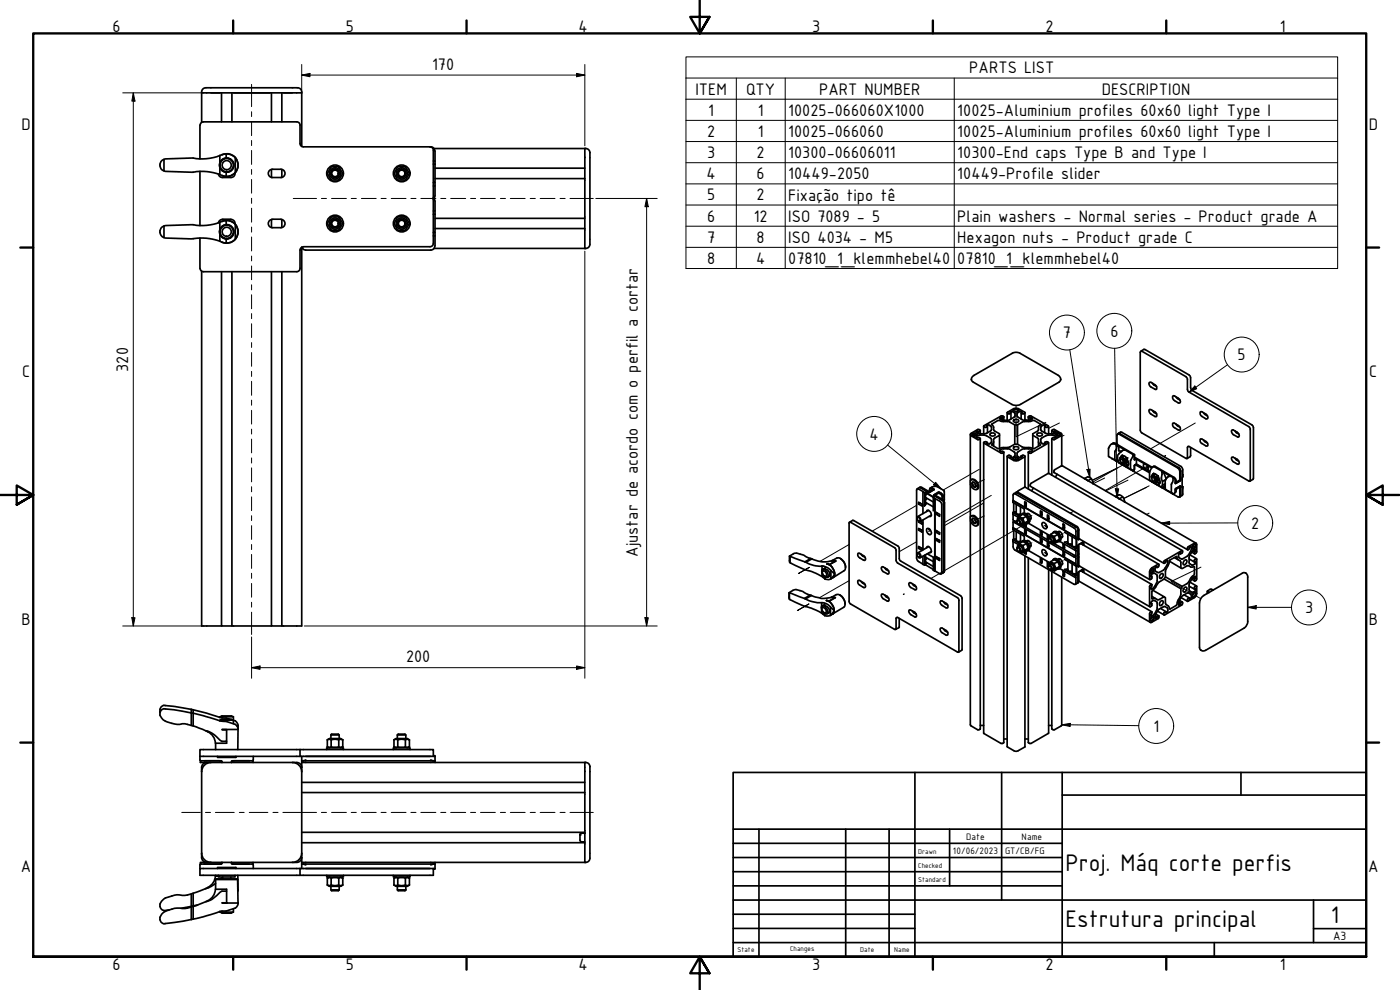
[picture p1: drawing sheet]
<svg xmlns="http://www.w3.org/2000/svg" width="420mm" height="297mm" viewBox="0 0 420 297" stroke-linecap="round" stroke-linejoin="round" font-family="sans-serif">
<!-- layer: Visible (ISO) -->
<g fill="none" stroke="#000" stroke-width=".51">
<path d="M60 37.5v10.2M60.5 36.7v-9.1a1.24 1.24 0 0 1 1.3-1.3h27.5a1.24 1.24 0 0 1 1.3 1.3v16.3M60.5 27.9h30.1M61 36.6h28.1a.99 .99 0 0 1 .9 .9v5.6a.98 .98 0 0 0 1 1M61.1 36.6a.98 .98 0 0 0-1 .9M66.5 27.9v8.7M69.6 27.9v8.7M81.5 27.9v8.7M84.6 27.9v8.7M49.2 47.8a1.86 1.86 0 0 0-1.2 1.7 1.86 1.86 0 0 0 1.2 1.8M60 51.4v16.3M65.5 52.2l.3 .6 .6 .4 2.9 .1"/>
<path d="M66 50.2a2.08 2.08 0 0 0 1.9 1.5M66 50.2v2.2l1.9 .5M66 48.9v1.3M66 46.7a15.7 15.7 0 0 1-8.6 .7l-8.2 .4v3.5l8.2 .4a16.7 16.7 0 0 1 8.6 .7M66 46.7v2.2M66.6 46.5a3.4 3.4 0 0 1 4.8 3 3.4 3.4 0 0 1-4.8 3.1M67.9 47.4a2.08 2.08 0 0 0-1.9 1.5M67.9 46.2l-1.9 .5M67.9 46.2a3.4 3.4 0 0 1 3.5 3.3 3.4 3.4 0 0 1-3.5 3.4M67.9 47.4a2.13 2.13 0 0 1 2.3 2.1 2.13 2.13 0 0 1-2.3 2.2M67.9 46.2v1.2M67.9 51.7v1.2"/>
<path d="M70.5 51.9a1.24 1.24 0 0 1-1.2 1.4M70.6 47.2v4.6M81.5 50.8v2.5M84.3 50.8h-2.5a1.24 1.24 0 0 0-1.3 1.2 1.24 1.24 0 0 0 1.3 1.3h2.5M84.3 50.8a1.24 1.24 0 0 1 1.2 1.2 1.24 1.24 0 0 1-1.2 1.3M84.6 50.8v2.5M91.1 44.1h38.2a1.24 1.24 0 0 1 1.2 1.2M99.4 50h2.3l1.2 2.1-1.2 1.9h-2.3l-1.2-1.9zM119.4 50h2.3l1.2 2.1-1.2 1.9h-2.3l-1.2-1.9zM129.1 44.1a.98 .98 0 0 1 .9 .9M130 59.3l.5 1M130 45.1v27.9a.98 .98 0 0 1-.9 1h-38"/>
<path d="M130 49.3h.6M130 55.8h.6M130 48.3h.6M130.3 44.6h45.2v29.9M130.5 58.8l-.5 1M130.6 49.3v5.5h-.6M130.6 54.8v4M130.6 45.3v4M130.6 50.5h44.9M130.6 53.6h44.9M175.5 44.6h.3a1.24 1.24 0 0 1 1.2 1.2v27.5a1.24 1.24 0 0 1-1.2 1.2h-45.5M49.2 67.8a1.86 1.86 0 0 0-1.2 1.8 1.86 1.86 0 0 0 1.2 1.7"/>
<path d="M60 71.4v9.2M66 70.2a2.08 2.08 0 0 0 1.9 1.5M66 70.2v2.2l1.9 .5M66 68.9v1.3M66 66.7a15.7 15.7 0 0 1-8.6 .7l-8.2 .4v3.5l8.2 .4a16.7 16.7 0 0 1 8.6 .7M66 66.7v2.2M66.6 66.5a3.4 3.4 0 0 1 4.8 3.1 3.4 3.4 0 0 1-4.8 3M67.9 67.4a2.08 2.08 0 0 0-1.9 1.5M67.9 66.2l-1.9 .5M67.9 66.2a3.4 3.4 0 0 1 3.5 3.4 3.4 3.4 0 0 1-3.5 3.3M67.9 67.4a2.13 2.13 0 0 1 2.3 2.2 2.13 2.13 0 0 1-2.3 2.1M67.9 66.2v1.2"/>
<path d="M67.9 71.7v1.2M69.3 65.8l-2.9 .1-.6 .4-.3 .6M69.3 65.8a1.24 1.24 0 0 1 1.2 1.4M70.6 67.2v4.6M81.5 65.8v2.4M84.3 65.8h-2.5a1.24 1.24 0 0 0-1.3 1.3 1.24 1.24 0 0 0 1.3 1.2h2.5M84.3 65.8a1.24 1.24 0 0 1 1.2 1.3 1.24 1.24 0 0 1-1.2 1.2M84.6 65.8v2.4M90 75v5.6M90.6 74.2v113.6h-6v-106.3M90.6 74.5h.2M91 74.1a.98 .98 0 0 0-1 1"/>
<path d="M99.4 65.1h2.3l1.2 1.9-1.2 2.1h-2.3l-1.2-2.1zM119.4 65.1h2.3l1.2 1.9-1.2 2.1h-2.3l-1.2-2.1zM130 64.3h.6M130 70.8h.6M130 63.3h.6M130.5 73.8a1.24 1.24 0 0 1-1.2 1.2h-37.5a1.24 1.24 0 0 1-1.2-.8M130.6 64.3v5.5h-.6M130.6 69.8v4M130.6 60.3v4M130.6 65.5h44.9M130.6 68.6h44.9M60.1 80.5a.98 .98 0 0 0 1 1"/>
<path d="M60.5 81.4v106.4h6M66.5 81.5v106.3h3.1M69.6 81.5v106.3h11.9M81.5 81.5v106.3h3.1M90 80.5a.98 .98 0 0 1-.9 1h-28.1M291.8 113.1l12-7.1a2.56 2.56 0 0 1 2.3 0l11.5 6.6a1.16 1.16 0 0 1 .2 2.1l-11.5 6.6-1.4 .4-1.2-.4-11.6-6.6-.6-.8zM342.4 105.4h.3l13.2 7.6 .5 .7v3.1l.3 .7 18.3 10.6 .2 .5-.1 15.8-18.2-10.4h-.4l-.1 .3v3.2l-.3 .1-13.6-7.8-.3-.7v-23.4zM342.4 105.4l.9-.6 .4 .1 13.2 7.6 .4 .8v3l.5 .8 18.2 10.7 .2 15.7-.2 .3-.9 .6M345 114.7h.4a2.57 2.57 0 0 1 1.8 1.4v.6l-.4 .2-1.4-.8-.5-.7zM345.9 115l.4 .6 .8 .3M352 118.8h.5a2.36 2.36 0 0 1 1.7 1.5v.5l-.6 .1a2.36 2.36 0 0 1-1.7-1.5zM352.9 119.1l1.2 1"/>
<path d="M291.2 130.4v13.9M291.7 130.3l.7-.4v1zM292.4 129.9l.9 .5-.9 .5M293.4 129.3l-.5 .4 .5 .3 2.2 .2 1.8-1 .2-1a.97 .97 0 0 0-1.6-.5l.4 .3v1.8M293.8 130.2v-.7l.4-.4-.7-.3-2.2 1.3-.1 .4 2.3 1.4 .7-.3-.4-.4-.4 .2-.5-.2 .5-.5 .7-.2 1.9 .2 1.4 .9 .2 .3-.2 .9-.5 .4h-.5M293.8 129.5l-.4-.2v.7M294.2 131.6v87.1l-.5 .3-2.4-1.2-.1-.3v-61.2M294.2 129.1v1.1M295.2 132.8v87.2l5.2 3.1 .8-.3v-87.1M295.2 127.9v2.3M296.4 133.2v-.4l-.6-.3-.6 .3 5.4 3.2 .6-.4-.4-.3-.4 .3-.4-.4 .5-.4h2.6l1.4 .8 .1 1a.97 .97 0 0 1-1.5 .5l.3-.3M296.4 132.8l-.4 .2 .4 .2"/>
<path d="M297.1 130.2a.82 .82 0 0 1 .9-.4 .82 .82 0 0 1 .6 .7 .86 .86 0 0 1-.8 .4 .86 .86 0 0 1-.7-.7zM298.2 132.6l-.6 .9 1.9 1.1 1.2-.3 2.2-.1 1.6-.9h.9l2.1 1h1.7l1.2 .3 1.9-1.1-.6-.9M298.2 133.8l.1-2.2 1.7-1v4M300 130.6v-.4l-1.7-1-.2-1.3-.5-.5 1.9-1.2h.5a3.5 3.5 0 0 0 2.6 .3l1.9 1v5.8M300.4 125.2l-.4 .4 .7 .4h2.2l1.6-.9 .1-1a.97 .97 0 0 0-1.5-.4l.3 .2v1.8M300.8 126v-.6l.4-.4-.6-.2-5.4 3.1 .5 .4 .7-.3M300.8 125.4l-.4-.2v.7M301.2 125.1v1M302.3 137v87l2.5 1.4 .6-.1 2.2-1.2v-57.3M302.3 123.8v2.3M303.4 123.9l-.6 .3-.5-.4 1.9-1.2 .6-.1 .8 .1 1.9 1.1 .1 .2-.5 .3-.6-.3v1.8M304 123.1l.8-.4 1.1 .4-.9 .5z"/>
<path d="M304.2 126.1a.85 .85 0 0 1 .9-.3 .85 .85 0 0 1 .6 .7 .85 .85 0 0 1-.9 .3 .85 .85 0 0 1-.6-.7zM304.4 134.1l.5-.1a.61 .61 0 0 1 .9 .5 .99 .99 0 0 1-1.7 0zM304.5 127.5h.9v5.8M304.9 137.1l.9 .6-.7 .3-1.1-.3 .9-.6v.9M305.4 127.5l2.1-1a3.9 3.9 0 0 0 2.6-.3h.3l1.9 1.2-.6 .5v1.2l-1.8 1.1v4.4M306.5 136.8l.3 .3-.3 .2v-.5l.5-.2 .6 .4-2.5 1.3-.9-.1-1.9-1.3 .6-.3 .5 .2v.5M306.5 123.9l.3-.2a1.01 1.01 0 0 0-1.6 .4l.1 .9 1.7 1 2 .1 .4-.2M307.6 123.8v2.3M307.6 137v9.1M307.6 125.8l.4 .3M308.6 125.1v1M308.6 135.7v11"/>
<path d="M309.1 125.4l-.5-.4 .7-.2 5.3 2.9v.4l-.4 .2-.7-.3v1.8M309.4 125.2l.5 .3-.5 .4zM309.4 125.2l-.3 .2v.6M309.9 130.6l1.8 1.1v2.1M311.4 130l1-.1 .4 .3a.81 .81 0 0 1-.8 .7 .81 .81 0 0 1-.8-.7zM313.5 132.8l.4 .2-.4 .2v-.4l.6-.3 .5 .4-5.3 3.1-.7-.4 .5-.3 .3 .3 .5-.5-.9-.4h-1.8l-1.8 .9-.2 .3 .1 .9 .6 .5h.6M313.5 128l.4-.3a.97 .97 0 0 0-1.5 .5v.9l1.5 .9 2.4 .1 .7-.4-.5-.4v.7M314.7 127.9v2.3M314.7 132.8v9.2M315.7 129.1v1.1M315.7 131.6v11M316.2 129.5l-.5-.4 .7-.3 2.2 1.3v.6l-2.2 1.2-.7-.3 .5-.4 .3 .2 .5-.2-.5-.5-.7-.2-1.9 .2-1.5 1v1l.7 .5h.4"/>
<path d="M316.5 129.3l-.3 .2v.7M317.5 129.8l-.9 .6 .9 .5v-1.1l.6 .4v.3l-.6 .4M318.6 130.4v9.3M334.2 133l1.1 .7M334.3 133h.4l5.8 3.4M334.3 133.1a1.69 1.69 0 0 0-1.6 1.4v2.4l2.4 1.5M334.3 133.1l-.2-.1-.5 .3M335.1 133.3l.1-2.7 .4-.4 17.9 10.2 .6 1.1v2.6l-1.1 .5-.1-.7-.5-.7-5.8-3.3-.2 .1M335.3 138.3l.5 .6 17.9 10.2 .4-.3v-2.6l-1 .5-.2 .8-.2 .2M335.4 130.2l.6-.1 17.8 10.2 .5 1M335.5 133.8l1.9 1.1M335.5 138.2l-.4 .2"/>
<path d="M335.7 130l.6-.3h.4l17.9 10.4a2.75 2.75 0 0 1 .4 2.4v.6l-.2 .1v3l.2-.2-.2-.1M335.7 135.1l.8 .4M336 135.2h-.3l-.2-1.4-.5-.3a2.53 2.53 0 0 1-.4 2.1v2.4l.5 .4M336 137.6l.2 .4 .7-.4M336.2 138l.3 1M336.2 130l-.7 .2M336.4 135.4v.2M336.5 136.8l-.3 .6M336.9 137.1l.1 .3M336.9 136.6l-.4 .2 .2-.1a2.1 2.1 0 0 1 1.9 1.8v.9M337.1 136.8l-1.1 .8 1-.7M337.1 139.5l.8 .4"/>
<path d="M337.2 138.6l-.7 .4 .3 .4M337.2 137.6a.85 .85 0 0 1 .8 .5 .85 .85 0 0 1-.2 1l-.6-.6-.2-.5zM337.2 138.4l.4 .4 .3-.3-.3-.7 .3 .7M337.2 136.8a1.66 1.66 0 0 0 1.4 2.6M337.4 134.9l.2 .2h-.3a2.44 2.44 0 0 0-1.5 3.6l4.2 2.5M337.4 134.9l-.5 .3M337.5 138.9l-.7 .5 .3 .1 .7-.3M337.5 134.9l2.8 1.6M337.6 138.1l-.4 .3v-.6h.4l.3 .5v.4l-.3 .1M338.1 139.3l.5 .2M338.6 139.6l-.7 .3 .3 .2 .1-.2M338.6 139.4l-.3 .5"/>
<path d="M340 136.4l-.7 1.8v2.6l.7 .4M340.1 136.4l.3 .2v1.3l.6-.2M340.2 136.5l.3-.1v1.1l.2-.2-.3 .5M340.7 137.6l4.9 2.8M340.7 137.3l5.1 2.9M341 139.3l4 2.3M341.1 137.8v1.4M343.5 139.2l-.3 .5 .4 1M344.4 139.7l.2 .9-.4 .5M344.9 123l.5-.1 1.4 .8 .4 1.1-.2 .2h-.4a2.57 2.57 0 0 1-1.7-1.4zM345.9 123.2l.4 .5 .8 .4M346.2 139.9l.1 .1"/>
<path d="M346.2 139.9l-.4 .2M346.2 139.9l2.8 1.6M352 126.9l.5 .1a2.57 2.57 0 0 1 1.7 1.4v.6l-.3 .1-1.7-.9-.3-.6zM352.9 127.2l.4 .5 .8 .5M357.3 134.3v2.4l-.1 .3-1 .6M360.3 123.6h.4a2.36 2.36 0 0 1 1.8 1.4v.5l-.6 .2a2.36 2.36 0 0 1-1.7-1.5zM360.3 131.7h.4a2.57 2.57 0 0 1 1.8 1.4v.6l-.4 .1-1.6-.8-.3-.6zM361.2 123.9l1.2 .9M361.2 132l.3 .4 .9 .6M369.6 137.3l.5-.1 1.4 .8 .4 .9-.2 .4-.4-.1a2.57 2.57 0 0 1-1.7-1.4zM369.6 129.1l.5-.1a2.57 2.57 0 0 1 1.8 1.4v.6l-.4 .2-1.4-.8-.3-.4zM370.6 137.5l.5 .5 .7 .4"/>
<path d="M370.6 129.3l.3 .4 .9 .5M254.8 156.8l.5-.1 13.4 7.8 .2 .4v3.2l.3 .7 18.3 10.6 .3 .5-.1 15.8-18.3-10.4-.5 .2v3.3l-.2 .1-13.6-7.8-.3-.5zM255 156.7l.9-.6 .3 .1 13.2 7.6 .5 .6v3.2l.3 .7 18.3 10.6 .2 .5v15.6l-1 .7M275.2 155.5l.1-.3a.78 .78 0 0 1 .9 .3 .78 .78 0 0 1-.2 1l-.3-.2M275.3 146.7l.8-.4 2.6 1.5 1.7-.9-1.1-.5-.2 .2 .7-.1 .4 .2v.3l-1.4 .7-.4-.1M275.3 155.3a.64 .64 0 0 1 .7 .3 .64 .64 0 0 1-.1 .8l-.6-.5zM275.7 156.3v.3M276 146.3l.6-.1 2.4 1.2M276.2 150.9l-.5 .3 1.2 .7v-.5l-1.2-.7v.5M276.2 158.8l-.5 .3 1.2 .7v-.6l-1.2-.7v.6M276.5 159l.2 .2M277 147.6l-1.5-1-.4 .2v20.6l.4 .9 1.5 1"/>
<path d="M277 147.6l.5 .2M277 147.6v6.5M277 156v9M277.5 147.8v4l.5-.9M277.5 147.8l.2-.1 2.5 1.6M277.7 147.7l2.6 1.5-.2 .1v4M278 149.4l-.3 1.3 2.4 1.4M278 147.9l-.3 1.4 2.4 1.3M278.1 153.5l.2-.4a1.14 1.14 0 0 1 1 .6 1.14 1.14 0 0 1-.2 1.3l-.2-.1M278.1 158.7a1.11 1.11 0 0 1 1.2 .4 1.11 1.11 0 0 1 0 1.3 1.29 1.29 0 0 1-1.2-1.7zM278.7 153.1l-3.3 1.9M278.8 158.6l.1 .4 .2-.1"/>
<path d="M279 146.7l.3-.2 .5 .4-.8 .5zM279.3 146.4l.4-.3 1.3-.2 2.3 1.3v1.8M279.5 154.5l-3.3 1.9 .7 .4v.5l-1.2-.7 .3-.2M280.1 149.3l.4 .3v21.8M280.2 146.9v.1M280.4 148.6v.1M280.5 149.6l1.8 .9 .3 .9v20.4l-.2 .4-2.3-1.1v-3.9l-1.8-1M280.6 149.6v21.7M281.3 159.4l-.4 .3 1.1 .6v-.5l-1.1-.7v.6M281.3 154l-.4 .2 1.1 .7v-.5l-1.1-.7v.5M282.8 149.8a1.33 1.33 0 0 0-1.2-1.8l-.9 .6 2.2 1.2 .6 1.1v20.4l-.4 .5M283 149.9a1.63 1.63 0 0 0-1.1-2.1h-.5l-1 .8 2.2 1.4"/>
<path d="M283.2 149l-.5-.8-.8-.5-1.7 .9 2.6 1.6 .3 .3v.6M283.2 150.7v21M283.2 149.8l-.1 .2M283.3 149.8l.1 .2M283.4 148.4v1.6l-.3 .2M291.2 155.1a.93 .93 0 0 1 1.6 .3l.6 1.2a.86 .86 0 0 1-.3 1.2 .86 .86 0 0 1-1.2-.5l-.7-1.1zM291.2 145.3v9.8M291.4 144a1.77 1.77 0 0 1 2 2.1 .79 .79 0 0 1-.6 .9 .79 .79 0 0 1-.9-.5l-.7-1.2-.1-.7zM291.5 143.9a1.88 1.88 0 0 1 2.2 2.4l-.6 .6M291.5 154.9a1.48 1.48 0 0 1 2.1 1.2l.1 .7a.7 .7 0 0 1-.6 .9M291.8 144.7a.89 .89 0 0 1 .9 .5 .89 .89 0 0 1-.2 1l-.6-.4-.2-.6zM291.8 155.6a.85 .85 0 0 1 .9 .5 .85 .85 0 0 1-.2 1l-.6-.5-.2-.5z"/>
<path d="M292 144.6v.8l.8 .7M292 155.5v.8l.8 .7M304 150.2l.1-1.9 .1-.2 .5 .1 17.6 10.2 .6 .7-.1 2.6M304 153.8l1.9 1.1 1-.6a2.05 2.05 0 0 1 1.5 2.4l-.4 .4M304 153.8v.5l1.6 .9M304 154.4l.1 1.8 .6 .7 17.9 10.3 .3-.2-.1-2.4M304 158.4l18.9 10.8M304 150.2l18.9 10.9M304.2 150.9v2.7M304.2 159.1v2.7M305 151.4v2.6l1.3 .5M305 153.7l-.8-.1-.2 .2"/>
<path d="M305 159.5v2.7l1.3 .4M305 147.8h.6l17.8 10.3 .4 .9v2.4M305.1 147.8l18.1 10.4-.2-.1M305.1 147.8l.2 .1M305.2 147.7l2.4-1.6 40.1 23.2M305.2 147.9l-.3-.1-.7 .3M305.2 156.7l-.8-.4-.3 .1-.1 2M305.2 156.4v-.3a.78 .78 0 0 1 1 .4 .78 .78 0 0 1-.2 1l-.4-.2M305.2 156.2a.66 .66 0 0 1 .8 .4 .66 .66 0 0 1-.2 .7l-.6-.5zM305.4 155.9l.5-.2a.92 .92 0 0 1 .8 1.4l-.5 .3M305.5 155.9a.48 .48 0 0 1 .6-.5 1.32 1.32 0 0 1 .7 1.9h-.5M306.3 152.1v2.6"/>
<path d="M306.5 154.5a.84 .84 0 0 1 .8-.4 .84 .84 0 0 1 .7 .5 1.54 1.54 0 0 1 .2 2.5h-.2M306.8 154.2l.2-.2a1.94 1.94 0 0 1 1.7 3l-.3 .1M306.8 157.7l7.8 4.4M307 155.5l-1.1-.6-.5 .7v.3M307 155.5l.3 1.1a.66 .66 0 0 1-.1 .9 .66 .66 0 0 1-.9-.2M307.4 154v-1.3l-3.4-2v-.5l18.8 10.9M307.5 157.4v.5M308 151.6l-.5 .3 .5 .3v-1.4l-.5-.3v1.4M308 157.1v1.1l-.5-.3 .5-.3M308 159.8l-.5 .3 .5 .2v-1.3l-.5-.3v1.4M308 150.9v.3M308 159.1v.3"/>
<path d="M308 157.1v.1M308 157.1l-1 .6M308 154.9l-1 .6M308 154.2a1.02 1.02 0 0 1 1.2 .2 1.02 1.02 0 0 1 .2 1.1l-.4 .4M308.5 156.3l-1 .6M308.6 157l6.4 3.7M308.6 154.1l-.4 .3M309.4 155.5l-.4 .3M310.1 146.4l-.5 .8M312.7 154.4l-.5 .2 .5 .3v-1.4l-.5-.2v1.3M312.7 159.6v.3M312.7 153.6v.4"/>
<path d="M312.9 156.8a1.1 1.1 0 0 1 1.1 .6 1.1 1.1 0 0 1-.2 1.3 1.33 1.33 0 0 1-.9-1.9zM314.1 157.7l-.2 .1 .3 .4M314.8 155.6l-.5 .2 .5 .3v-1.4l-.5-.2v1.3M316.2 159.6a1.44 1.44 0 0 1 2.1 1.2l.1 1.1-.5 .6M317.2 142.3l-.5 .9M317.4 159.7l.2-.2a1.19 1.19 0 0 1 1 1.8l-.1 .1M318.1 159.5l-.5 .3M319.5 158.3l-.5 .2 .5 .3v-1.3l-.5-.4v1.4M319.5 159.7l3.3 2 .3-.2v3M322.8 158.1l.5 .3 .2 .5v2.9l.5-.1-.3 .1-.2-.3M325.4 143.6l1.2 .7M325.5 143.6l1-.5a2 2 0 0 1 1.6 1.9"/>
<path d="M327.5 143.6l-.9 .6M328.1 145l-.1 .1M334.8 149l1.2 .7 .9-.6M334.9 149l1-.6a2.16 2.16 0 0 1 1.6 2.1M337.5 150.5h.1M337.5 150.5h-.1M340.4 140.8l.1-1.2 .2-.2 4.3 2.4M343.6 140.7l-2.5-1.5-.5 .3-.2 1.5-.4 .2M344.2 141.1l.8 .4M344.4 140.3l.2 .1M344.6 140.8l-.4 .3M344.6 140.2l-1 .5"/>
<path d="M345 141.6v2.5l3.7 2.2M345.6 140.4l-.6 1.2M345.6 143.4l.4 1M346 142.3l-.4 .6M346.2 140l-.6 .4M346.3 142.1l-.3 .2 .2-.3 .6 .3a3.1 3.1 0 0 1 1.4 2.3l-.5 .8M346.3 142.6l.1 .3M346.4 143l-.8 .4-.1-.3M346.5 143.2a.78 .78 0 0 1 .9 .3 .78 .78 0 0 1-.2 1l-.6-.5zM346.5 145l.8 .4M346.5 142.2l-1 .9 1-.7M346.6 144.1l-.6 .3 .3 .4"/>
<path d="M346.6 143.8l.4 .4 .3-.2-.3-.7 .3 .6M346.6 142.2a1.67 1.67 0 0 0 0 1.8 1.67 1.67 0 0 0 1.5 .8M346.9 144.4l-.6 .4 .2 .2 .7-.4M347 143.6l-.4 .2v-.5h.4l.3 .4v.5h-.3M347.6 144.8l.4 .2-.7 .4 .3 .2 .2-.3M349.2 141.7l1.9 1.1M349.2 146l.5 .4M349.7 145.5l-1 .8M349.7 145.1l-.8 .5M349.8 143.2l.3 .2M349.9 143.9l-1 .5M350.1 143.4h-.2l-.7-1.7-.5-.3v.9a2.29 2.29 0 0 0 .2 2.1v1.2l-.3 .4 .1 .3"/>
<path d="M350.6 147.4h.1M350.7 147.4l1.3 .8M351 142.8h.1M351 142.8l-.5 .3M351.1 142.8l.2 .1a1.53 1.53 0 0 0-1.6 1.4v2.4l.9 .7M351.2 142.8l1.1 .6M352 143.4a2.46 2.46 0 0 1-.5 2v2.4l.5 .4M352 148.2l.7-.4v-1.1l1.6-.9v2.8M352.7 144.9l.1 .1M353.8 140.2l.5 1.1v2.9l-1.6 .9-.1-1.3-.6-.5M354.1 145.8l.1 .1M354.1 149l-.2 .1"/>
<path d="M354.3 148.6l-.3 .5M354.3 143.8l-.2 .5-1 .6-.3 .1-.1-.3M354.3 146.2l-.2-.3-1 .6-.4 .6M354.3 148.6l-.2 .4M355 142.5h.1M355 146l-.1 2.5-.8 .5M236.8 177.8h.1M236.9 166.9h.2M241.4 179.6l-4.5-1.8v2a28.8 28.8 0 0 0 7.2 2.9l2.5 1.2M241.4 179.6l.3 .1M241.6 168.6l-4.5-1.7v1.9a27.5 27.5 0 0 0 7.1 3l2.5 1.2M241.6 168.6l.3 .1"/>
<path d="M241.7 179.7a9.7 9.7 0 0 0 4.9 1.1M241.9 168.7a8.2 8.2 0 0 0 4.8 1.1M243.1 178.5l-.7-.1a6.1 6.1 0 0 0-4.2-1.4l-1.4 .8 .1 2M243.3 167.6l-.7-.2a7.5 7.5 0 0 0-4.3-1.4l-1.4 .9v1.6l.2 .3M243.5 178.7l.6 .2a9.7 9.7 0 0 0 6 .3l.3 .2M243.5 178.7l-.4-.2-1.7 1.1M243.5 178.7l-1.8 1M243.6 167.7l1.3 .4a8.5 8.5 0 0 0 5 .2l.7 .2M243.6 167.7l-.3-.1-1.7 1M243.6 167.7l-1.7 1M246.7 169.8l.9 .2M246.7 171.9v1.1l.9 .8"/>
<path d="M246.7 171.1l-.1 .3M246.7 169.8v1.3M246.8 171a1.39 1.39 0 0 1 1.5 .6 1.39 1.39 0 0 1-.1 1.6 1.6 1.6 0 0 1-1.4-2.2zM247 171.4a.91 .91 0 0 1 .9 .5 .91 .91 0 0 1-.2 1.1l-.7-.5-.2-.7zM247.3 170.6v.1M247.3 170.6l-.4 .3M247.6 170.7a.64 .64 0 0 0-.9 .4M247.6 170l1 .5 1.8 1.6a2.16 2.16 0 0 1-2.8 1.7M247.6 170.7a1.39 1.39 0 0 1 1.3 .9 1.39 1.39 0 0 1-.3 1.5l-.3 .1M247.6 170v.7M247.6 173.2v.6M248.8 173h-.2"/>
<path d="M248.9 169.4l-.7-.2a3.1 3.1 0 0 1 2.1 3.9l-1 .6M249.1 172.3l-.1 .4-.8 .5M249.4 171.2v2.5M249.6 179.2l1.4-.8a2.63 2.63 0 0 1 2.6 3.3l-.4 .5-3.3 2M249.6 179.2l1.1 .1M249.6 179.2h-.2M249.7 168.2l1.4-.8a2.49 2.49 0 0 1 2.6 2.5l-.1 1.2-3.5 2.2M249.7 168.2l1.1 .1M249.7 168.2l-.2 .1M250.4 179.4l-1.6 1M250.6 168.5l-1.7 .9M250.7 179.3l-1.9 1.1"/>
<path d="M250.7 179.3l-.3 .1M250.8 168.3l-1.9 1.1M250.8 168.3l-.2 .2M252.1 178.5a3.4 3.4 0 0 1 1.5 2.7M252.2 167.6a3 3 0 0 1 1.5 2.6M257.4 174.3l.6-.1a2.36 2.36 0 0 1 1.7 1.4v.5l-.6 .2a2.36 2.36 0 0 1-1.7-1.5zM257.6 166l1.8 .9 .4 .9-.2 .3h-.5a2.57 2.57 0 0 1-1.7-1.4zM258.4 174.5l1.3 .9M258.4 166.3l.4 .4 .9 .5M264.5 178.4l.5-.1 1.4 .8 .4 .9-.2 .4-.3-.1a2.57 2.57 0 0 1-1.8-1.4zM264.7 170.1h.3a2.57 2.57 0 0 1 1.8 1.4v.6l-.4 .2-1.4-.8-.5-.8zM265.6 178.5l.4 .6 .7 .4"/>
<path d="M265.6 170.4l.2 .4 .9 .5M272.9 174.9h.4a2.57 2.57 0 0 1 1.7 1.4v.5l-.3 .2-1.4-.7-.5-.8zM273.8 175.1l.3 .5 .9 .5M275.2 166.4l.1-.4a.78 .78 0 0 1 .9 .4 .78 .78 0 0 1-.2 1l-.3-.2M275.3 166.2a.68 .68 0 0 1 .7 .3 .68 .68 0 0 1-.1 .8l-.6-.4zM275.7 164.5v-.6l1.2 .7v.5M276.2 164.3l-.5 .2 1 .6M276.5 164.5l.2 .1M277 166.9v2.4l.5 .3M277.5 166.6v3l.5-.5v-.3M277.7 167.9v.7l2.4 1.4M277.7 167.9h.1"/>
<path d="M277.7 166.5v.7l2.4 1.3M277.7 169.5l2.4 1.4M278 167.3l-.3 .6M278.1 164.4v-.3a1.1 1.1 0 0 1 1.2 .4 1.1 1.1 0 0 1 .2 1.2l-.6 .1M278.7 164l-3.3 1.9M279.5 165.5l-3.3 1.8M281.3 161.8l-.4 .2 1.1 .7v-.5l-1.1-.7v.5M281.3 167.2l-.4 .3 1.1 .7v-.6l-1.1-.7v.6M281.6 167.4l.3 .2M281.6 162l.3 .2M283.1 171.5v.3l-.7 .4M304 161.9h1"/>
<path d="M304 161.9l1.9 1.2 1-.6a1.94 1.94 0 0 1 1.5 2.3l-.4 .5M304 161.9v.6l1.6 .9M304 162.5v1.6l.7 1 17.9 10.3 .3-.2-.1-2.4M305.2 164.6v-.3a.78 .78 0 0 1 1 .3 .78 .78 0 0 1-.2 1l-.4-.1M305.2 164.4a.66 .66 0 0 1 .8 .3 .66 .66 0 0 1-.2 .8l-.6-.5zM305.4 164.1l.5-.3a.98 .98 0 0 1 .8 1.5l-.5 .3M305.5 164.1l.1-.3a1.06 1.06 0 0 1 1.1 0 1.06 1.06 0 0 1 .4 1.1l-.3 .6h-.5M306.3 160.3v2.6M306.5 162.7l.1-.2a1.49 1.49 0 0 1 2.1 1.4v.8a.57 .57 0 0 1-.7 .6M306.8 162.4a1.48 1.48 0 0 1 2.1 1.2l.1 1-.6 .6M307 163.7l-1.1-.6-.5 .5v.5M307 163.7l.3 1.1a.67 .67 0 0 1-.2 .8 .67 .67 0 0 1-.8-.1"/>
<path d="M307.4 162.1v-1.2l-3.4-2v-.5l18.8 10.9M307.5 165.5v.5M308 165.3v1l-.5-.3 .5-.2M308 165.3v.1M308 165.3l-1 .5M308 163.1l-1 .6M308 162.4l.2-.2a1.09 1.09 0 0 1 1.1 .7 1.09 1.09 0 0 1-.3 1.2M308.5 164.5l-1 .6M308.6 167.4v55.4l.4 .3h.4l5.3-3.2v-49M308.6 165.1l6.4 3.7M308.6 162.2l-.4 .3M309.4 163.7l-.4 .2"/>
<path d="M312.7 160.3l-.5 .3 .5 .3v-1.4l-.5-.3v1.4M312.7 162.5l-.5 .3 .5 .3v-1.4l-.5-.3v1.4M312.7 168.5l-.5 .3 .5 .2v-1.3l-.5-.3v1.4M312.7 167.8v.3M312.7 161.8v.4M312.9 165a1.12 1.12 0 0 1 1.1 .6 1.12 1.12 0 0 1-.2 1.2 1.29 1.29 0 0 1-.9-1.8zM314.1 165.9l-.2 .1 .3 .4M314.3 161.8v-1.3l.5 .2v.7l.5-.3a.98 .98 0 0 1 .8 1.4l-.5 .4M314.3 170v-1.4l.5 .3v.7l.5-.3a.95 .95 0 0 1 .8 1.4l-.5 .3M314.6 161.9l.2-.5a.85 .85 0 0 1 .8 .5 .85 .85 0 0 1-.2 1l-.3-.2M314.6 170.1v-.4a.78 .78 0 0 1 1 .4 .78 .78 0 0 1-.2 1l-.3-.2M314.6 161.6l-.3 .2 .3 .2"/>
<path d="M314.6 169.8l-.3 .2 .3 .2M314.7 161.7a.74 .74 0 0 1 .7 .3 .74 .74 0 0 1 0 .8l-.6-.3zM314.7 169.8a.68 .68 0 0 1 .7 .4 .68 .68 0 0 1-.2 .8l-.5-.5zM314.8 163.7l-.5 .3 .5 .3v-1.4l-.5-.3v1.4M314.9 161.3a.51 .51 0 0 1 .3-.5 .51 .51 0 0 1 .6 .2 1.08 1.08 0 0 1 .2 1.9l-.2-.2M314.9 169.5l.1-.3a1.11 1.11 0 0 1 1.2 .2 1.11 1.11 0 0 1 .3 1.2l-.3 .4-.4-.1M315.3 160.3l1-.5a1.8 1.8 0 0 1 1.3 2.6l-.2 .1M315.3 168.5l1-.6a1.83 1.83 0 0 1 1.5 2.4l-.4 .4M315.7 171.4v47.3l.5 .3 2.4-1.4v-44.4M315.9 160a.84 .84 0 0 1 .8-.4 .84 .84 0 0 1 .7 .5 1.53 1.53 0 0 1 .3 2.4h-.3M315.9 168.1l.1-.2a1.61 1.61 0 0 1 2.1 1.4l.1 .8a.67 .67 0 0 1-.8 .6M316.2 167.8a1.44 1.44 0 0 1 2.1 1.2l.2 .8-.4 .7"/>
<path d="M316.3 163.1l6.3 3.6 .3 .6-.1 2.5M316.4 161l-1.1-.7-.5 .8v.2M316.4 161l.6 1.4-.6 .7-.7-.3M316.4 169.1l-.3-.1a.7 .7 0 0 0-.9-.3 .7 .7 0 0 0-.4 .8M316.4 169.1l.6 1.4-.6 .8-.7-.3M317.4 162.5l-1 .6M317.4 160.4l-1 .6M317.4 170.7l-1 .6M317.4 168.6l-1 .5M317.4 167.9l.2-.2a1.19 1.19 0 0 1 1 1.8h-.1M317.9 161.8l-.9 .6M317.9 170l-.9 .5"/>
<path d="M318 162.4l4.8 2.8M318 170.5l4.8 2.8M318.1 167.7l-.5 .2M318.1 170.5l-.2 .2M318.9 161l-.5 .2M318.9 169.1l-.5 .3M319.5 164.3l-.5 .2 .5 .3v-1.4l-.5-.2v1.3M319.5 166.4l-.5 .3 .5 .3v-1.4l-.5-.3v1.4M319.5 172.4l-.5 .3 .5 .3v-1.4l-.5-.3v1.4M319.5 167.8l3.3 2 .3-.1v2.9M320.5 160.3v2.7l1.3 .4M320.5 168.5v2.6l.6 .4 .7 .1"/>
<path d="M321.8 161v2.8l.5 .3h.7M321.8 169.1v2.8l1.2 .4M323 161.6l.1 2.9-.3 .1-3.3-1.9h1M323 169.7l.1 2.9-.3 .2-3.3-1.9h1M323.5 169.7l.2 .3 .3-.2-.5 .2M323.5 161.7l.2 .1M323.5 169.9l.2 .1M323.8 163.8v5.8M323.8 171.9v2.5l-.3 .5M323.8 174.4l21.4 12.3M323.8 161.7l21.3 12.2M323.8 169.8l21.3 12.2"/>
<path d="M324.4 163.1l21.3 12.3M324.4 171.3l21.3 12.3M324.5 163.2l.4-.1v.3M324.5 171.4l.4-.2v.4M324.9 162.7h.2M324.9 170.9h.2M325.2 163.6l-.1-.9-1.6 .9v6.4M325.2 171.7l-.1-.9-1.5 .9-.1 3.1-.7 .5M325.2 163l-.3-.3-1 .6-.4 .6M325.2 171.2l-.4-.3-1 .7-.3 .5M325.2 163.3l-.1 .2M325.2 171.5l-.1 .2"/>
<path d="M345.4 172.7v.5l.3-.3M345.4 172.7l.2-.4 .7-.4 1 .7v1.9l-.8 1.4-1 .9-.1-.6 .3-.3v-.5h-.2l-.5 .5 .1 6.1 .6-.3v-.6l-.3-.2M345.4 171.1l.9 .4-1 .5 .1-.9 .9-.6v1M345.9 177.1l3.5 2-1.8 .9-1.9-1.1M347.2 170.3l.5-.3 .1-.7-2.5 1.4-.3 .9 .1 2.3 .6-.4v-.6l-.3-.2M348.3 172.3l.4-.2a.78 .78 0 0 1 .2 1 .78 .78 0 0 1-.9 .3v-.6zM349.4 173.7l5 2.9-.2 2.4a3.5 3.5 0 0 0-.9 2.3l-.2 .3-1.9 1.1-.2-.2a1.38 1.38 0 0 0-1.1-1.2l-.1-2-.4-.2M349.8 173.1l5 2.8-.4 .7M351 168.4l3.8 2.2 1.6-.9 1.2 .5 .8-.2 .1 2.2-.3 .4a4 4 0 0 0-1.6 2.2l-1.8 1.1M352.4 167.3l1.8 1 .2 .4v1.7M353.6 167.9l-.5-1-2.1 1.2-.2 1.1-1 2.2v1.7l-.4 .6-1.7 1-1.1 1.8-.8 .7-.1 2.4 .1 .2 .8-.3 .2 .1M353.9 166l.4-.2v.4z"/>
<path d="M354.3 166.2l.6-.5-.1-.6-5.4 3.2-.1 .7 .6-.2v-.4l.3-.3 .3 .1v.8l-1.3 2.1-1.5 .7-.9-.4a.94 .94 0 0 1 .4-1.5v.4l-.3-.2M354.5 179.3l1.9 1.2M354.8 165.2l-40-23.2-5.5 3.1-.1 .8 40.1 23.1M355.3 178.5l1.6 .9v.4a.9 .9 0 0 0 .4-1.5l-.7-.5-1.8 1-.9 1.5-.2 .7M355.4 168.2l.5-.3a.78 .78 0 0 1 .2 1 .78 .78 0 0 1-1 .4zM355.6 176.2l.3-.1a.78 .78 0 0 1 .2 1 .78 .78 0 0 1-1 .4l.1-.9zM356.9 175.9l1.6 .9v-.7l.4-.3 .3 .1-.2 2.8-.4 .5-2.1 1.3-.1-.7 .5-.4M356.9 167.7l1.6 .9v-.7l.5-.3 .2 .2v5.9l-.7 .7v-.7M357.1 174.7l2 1.1M357.1 166.5l2 1.1M357.6 173.8l.9 .5M357.6 165.7l.9 .5"/>
<path d="M357.9 173.4l.6 .3 .3-.2M357.9 165.3l.6 .3 .3-.3M357.9 163.7l.9 .6-.9 .5zM357.9 163.7l.6-.3h.3v.9M357.9 178.2l.9-.5v.8l-.9 .7zM358.2 173.2l.6 .3v-.5l-.7 .2-1.2 2v1.9l.8 .6a.87 .87 0 0 0 1.1-1.1l-.3 .2M358.2 165l.6 .3-.1-.5-.6 .2-1.2 2.1v1.8l.8 .6a.93 .93 0 0 0 1.1-1.1l-.3 .2M358.5 165.6v.6l.7-.6v-2.2l-.4-.5-2.4 1.4v.6l.2 .1 .3-.3v-.4l.6-.2 .1 .6-.9 1.7-.5 .5-1.6 .9-.9-.7v-.7l.2-.4M359 163l-40.1-23.2-.5 .1-2.1 1.3v.6l40.1 23.2M360.6 179.2l.7-.5 11.5-6.7a1.08 1.08 0 0 1 1.2 0 1.08 1.08 0 0 1 .5 1.2v13.3a2.74 2.74 0 0 1-1.1 2l-11.6 6.6a1.18 1.18 0 0 1-1.8-.9v-13.3zM362.3 177.4l.1 .6M364 177.1l-.7-.3-1 .5 .5 .5"/>
<path d="M246.6 180.8l.9 .2M246.6 182.9v1l.9 .8M246.6 182l-.1 .4M246.6 180.8v1.2M246.7 181.9a1.56 1.56 0 0 1 1.6 2 1.13 1.13 0 0 1-1.2 0 1.13 1.13 0 0 1-.5-1.1zM246.8 182.4a.99 .99 0 0 1 1 .4 .99 .99 0 0 1 0 1.1 1.14 1.14 0 0 1-1-1.5zM247.1 181.6v.1M247.2 181.6l-.4 .2M247.5 181.7a.64 .64 0 0 0-.9 .3M247.5 181l1 .4 1.8 1.7a2.08 2.08 0 0 1-2.8 1.6M247.5 181.7a1.39 1.39 0 0 1 1.3 .9 1.39 1.39 0 0 1-.3 1.5h-.3M247.5 181v.7"/>
<path d="M247.5 184.1v.6M248 180.2l.8 .2M248 180.2a3.1 3.1 0 0 1 2.1 3.9l-.2 .2M248 180.2a3 3 0 0 1 2.1 3.8l-.2 .3M248.4 183.9h.3M249 183.2l-.1 .5-.8 .4M249.2 182.1v2.5M249.9 184.3l-.8 .3M269.9 185.5v2.7l-1.1 .6M272.8 183.1h.5l1.4 .8 .4 .9-.2 .4-.4-.1a2.57 2.57 0 0 1-1.7-1.4zM273.8 183.3l.5 .6 .7 .4M282.2 188.6l.6-.1a2.36 2.36 0 0 1 1.7 1.4v.5l-.6 .1a2.36 2.36 0 0 1-1.7-1.4z"/>
<path d="M282.3 180.3l1.9 .9 .3 1-.1 .2h-.5a2.57 2.57 0 0 1-1.7-1.4zM283.2 188.8l1.2 .9M283.2 180.6l.5 .6 .7 .3M345.3 185.5l1 .5-.9 .3zM345.3 185.5l1-.5v1M345.7 181.1l-.3 .2a.94 .94 0 0 1 1.1-1.1l.8 .6v1.8l-.8 1.5-.9 .8h-.2v-.6l.3-.2v-.5l-.6 .2v2.9l.4 .1 2.2-1.3 .1-.7-.6 .2-.6-.3M346.9 184.3l.9 .5M347.2 185v.4l-.6-.3M347.4 183.4l2 1.1M348.3 180.5l.4-.3a.78 .78 0 0 1 .2 1 .78 .78 0 0 1-.9 .3zM348.3 182.5l1.6 1v.4a.97 .97 0 0 0 .4-1.5l-1-.4-1.6 .9-1.1 1.9v.8l.6-.2M353.7 181l.1 .6 .5-.3"/>
<path d="M353.8 180.6l.5 .3 .5-.3v.8l-5.4 3.1-.1-.6 .6-.4M353.9 180.1l.9 .5M354.3 180.9v.4l-.6-.3M57.4 213.9l9.2 2.5a7.3 7.3 0 0 1 4.4 1.3l.4 .7v6.5M57.4 213.9l-7.7-1.2a1.63 1.63 0 0 0-1.7 1.2 1.63 1.63 0 0 0 .8 1.9 8.9 8.9 0 0 0 6.7 1.4l1.9 .5M57.4 213.9v3.8l.6 .1M57.4 212.8l-7.7-1.1a1.43 1.43 0 0 0-1.6 2M57.4 212.8l.6 .2M57.4 212.8v1.1M58 217.8l.9 .3a15.7 15.7 0 0 1 6.6 3.5l1.1 .8h1.4v-3.5h-1.4h4.8M58 213l8 2.3 1.9 .1 1.2 .4M58 213v4.8"/>
<path d="M61.7 219.3l.5 .1a4.3 4.3 0 0 1 2.4 3.6M66 215.3v-.2h4v2.1M66 216.1v.2M66 216.1h4M66.1 215.1l.5-.3h2.8l.6 .3M66.6 215.8h2.8M66.7 215.8l-.6 .3M69.4 215.8l.6 .3M70 216.1a1.92 1.92 0 0 1 1.4 2.5M71.1 217.9h.3M294.2 217.7h1M314.7 217.7h1"/>
<path d="M60 226.9v1.1l.3 .3M60 226.9v-2h70v2M60 226.9h30M60.3 228.3l-.2 .5h29a1.49 1.49 0 0 1 1.5 1.5M60.3 228.3h6.1M62 228.8a1.49 1.49 0 0 0-1.5 1.4v27.1a1.49 1.49 0 0 0 1.5 1.4M63.3 228.8a2.76 2.76 0 0 0-2.8 2.7M64.7 223v1.9M65.3 226.9v.4h5.5v-.4M65.9 228.3l.7 .5M66.4 228.3l.2 .2M66.6 228.5v.3"/>
<path d="M68 222.4v.6h-3.3M70.2 228.3l-.7 .5v-.3M75.8 228.3h-6.1l-.2 .2M75.8 228.3h.1v.5M76 226.9v1.1l-.2 .3M87.8 228.8a2.76 2.76 0 0 1 2.8 2.7M90 224.9v2h40.6M90.6 228.3v.5h40v-.5M90.6 226.9v1.4M90.6 228.8v29.9M90.6 234.7h84.9M90.6 237.8h84.9"/>
<path d="M90.6 228.3h40M91.8 228l-.7 .3M98 224.9v-.5h5.1v.5M98.2 222l.6-.2 .6 .2M98.2 224.1h4.7M98.2 222l.7-.4h3.3l.7 .4M98.2 224.1l.7 .3M98.2 222v2.1M99.3 220.5l.2-.2h2l.3 .2v1.1M99.3 220.5h2.5M99.3 220.5v1.1M99.4 222l1.1-.2 2.4 .2"/>
<path d="M99.4 222v2.1M101.7 222v2.1M102.9 222v2.1M102.9 224.1l-.7 .3M118 224.9v-.5h5.1v.5M118.2 222l.6-.2 .6 .2M118.2 224.1h4.7M118.2 222l.7-.4h3.3l.7 .4M118.2 224.1l.7 .3M118.2 222v2.1M119.3 220.5l.2-.2h2l.3 .2v1.1M119.3 220.5h2.5"/>
<path d="M119.3 220.5v1.1M119.4 222l1.1-.2 2.4 .2M119.4 222v2.1M121.7 222v2.1M122.9 222v2.1M122.9 224.1l-.7 .3M129.3 228l.7 .3M130 226.7h.6v.2M130.6 228.8h44.9v29.9M130.6 226.9v1.4M175.5 228.8h.3a1.24 1.24 0 0 1 1.2 1.2M177 230v27.5"/>
<path d="M301.2 221.7h1.1M307.6 221.7h1M60.3 259.3l-.3 .2v1.1M60.5 256a2.76 2.76 0 0 0 2.8 2.7M66.6 258.8l-.7 .5M66.6 258.7l-.2 .6M75.8 259.3h-6.1l-.2-.6 .7 .6M75.8 259.3l.2 .2v1.1M75.9 258.7v.6h-.1M90.6 259.3v-.6h40v.6M90.6 249.7h84.9M90.6 252.8h84.9"/>
<path d="M90.6 257.3a1.49 1.49 0 0 1-1.5 1.4h-29v.6h6.3M90.6 256a2.76 2.76 0 0 1-2.8 2.7M91.1 259.3h-.5v1.3M91.1 259.3l.7 .2M91.1 259.3h39.5M130 259.3l-.7 .2M130.6 259.3v1.3M174.6 250l-.5 .5v1.8l.5 .3h.9M175.5 250h-.9h.9M177 257.5a1.24 1.24 0 0 1-1.2 1.2h-45.2M57.4 268.2a7 7 0 0 1-4.3 .3l-3 .8a2.57 2.57 0 0 0-2 3l.6 .7a2.19 2.19 0 0 0 2 0M57.4 272.1a7.6 7.6 0 0 1-4.3 .4 6.5 6.5 0 0 0-4.6 1.8 1.58 1.58 0 0 0-.4 1.8 1.58 1.58 0 0 0 1.6 1l7.7-1.2"/>
<path d="M58 268l-.6 .2v3.8M58 272l-.6 .1v3.8M58 268v3.8M58 272v3.8M58 275.8l-.6 .1M59.3 271.5l-5 1M61.7 266.6l-3.7 1.4M64.6 262.8a4.7 4.7 0 0 1-2.9 3.8M64.6 266.8a4.3 4.3 0 0 1-2.9 3.8M64.7 265l-2.1 1.4-.9 .2M64.7 262.6v.3h.8M64.7 263.9v2.9"/>
<path d="M64.7 263.9h6.6M64.7 266.8h3.3v.6M64.7 263.9l.2-.2h6.3l.1 .2M65.3 260.6v-.3h5.5v.3M65.5 262.6v.5h5v-.5M66.1 273.6l.6 .3M66.6 274h2.8M66.8 263.4l-.7 .3M66.8 263.1v.6M69.3 263.1v.6M70 273.6l-.6 .3M70 272.7v1h-4v-.2"/>
<path d="M71.3 263.9l.1 7M71.4 267h.1M71.4 262.6v4.4M71.4 267v.4M71.4 270.9h-4.8h1.4v-3.5l-1.6 .1a10 10 0 0 1-5.6 3.4l-2.8 1.1M71.4 270.9v.5l-.4 .7a6.3 6.3 0 0 1-4.4 1.3l-8.6 2.4M90 260.6v2h40v-2M91.8 260.6h38.8v.2h-.6M98 262.6v.5h5.1v-.5M98.2 265.5l.6 .2 .6-.2 1.1 .2 2.4-.2M98.2 263.5l.4-.2 .8 .2 .6-.2 1.7 .2 .9-.2 .3 .2M98.2 265.5l.7 .4h3.3l.7-.4"/>
<path d="M98.9 263.1l-.7 .4v2M99.3 265.9v1.1l.2 .3h2l.3-.3M99.3 267h2.5M99.4 263.5v2M101.7 263.5v2M101.8 265.9v1.1M102.2 263.1l.7 .4M102.9 263.5v2M118 262.6v.5h5.1v-.5M118.2 265.5l.6 .2 .6-.2 1.1 .2 2.4-.2M118.2 263.5l.4-.2 .8 .2 .6-.2 1.7 .2 .9-.2 .3 .2M118.2 265.5l.7 .4h3.3l.7-.4"/>
<path d="M118.9 263.1l-.7 .4v2M119.3 265.9v1.1l.2 .3h2l.3-.3M119.3 267h2.5M119.4 263.5v2M121.7 263.5v2M121.8 265.9v1.1M122.2 263.1l.7 .4M122.9 263.5v2M129 260.6h-69v2h30"/>
<circle cx="68" cy="49.5" r="2"/>
<circle cx="68" cy="49.5" r="2.13"/>
<circle cx="68" cy="49.5" r="1.37"/>
<circle cx="100.6" cy="52" r="2.51"/>
<circle cx="100.6" cy="52" r="1.68"/>
<circle cx="100.6" cy="52" r="1.24"/>
<circle cx="100.6" cy="52" r=".98"/>
<circle cx="120.6" cy="52" r="2.51"/>
<circle cx="120.6" cy="52" r="1.68"/>
<circle cx="120.6" cy="52" r="1.24"/>
<circle cx="120.6" cy="52" r=".98"/>
<circle cx="68" cy="69.5" r="2"/>
<circle cx="68" cy="69.5" r="2.13"/>
<circle cx="68" cy="69.5" r="1.37"/>
<circle cx="100.6" cy="67.1" r="2.51"/>
<circle cx="100.6" cy="67.1" r="1.68"/>
<circle cx="100.6" cy="67.1" r="1.24"/>
<circle cx="100.6" cy="67.1" r=".98"/>
<circle cx="120.6" cy="67.1" r="2.51"/>
<circle cx="120.6" cy="67.1" r="1.68"/>
<circle cx="120.6" cy="67.1" r="1.24"/>
<circle cx="120.6" cy="67.1" r=".98"/>
</g>
<g fill="#000">
<circle cx="175.5" cy="44.6" r=".25"/>
<circle cx="175.5" cy="74.5" r=".25"/>
<circle cx="333.7" cy="137.6" r=".25"/>
<circle cx="334.3" cy="133" r=".25"/>
<circle cx="335.1" cy="138.4" r=".25"/>
<circle cx="335.1" cy="133.3" r=".25"/>
<circle cx="335.5" cy="138.2" r=".25"/>
<circle cx="337" cy="139.5" r=".25"/>
<circle cx="338.2" cy="137.4" r=".25"/>
<circle cx="338.2" cy="140.1" r=".25"/>
<circle cx="340" cy="141.2" r=".25"/>
<circle cx="345.8" cy="144.6" r=".25"/>
<circle cx="347" cy="143.3" r=".25"/>
<circle cx="347.6" cy="145.6" r=".25"/>
<circle cx="348.7" cy="146.3" r=".25"/>
<circle cx="352" cy="148.2" r=".25"/>
<circle cx="248.2" cy="169.2" r=".25"/>
<circle cx="175.5" cy="228.8" r=".25"/>
<circle cx="174.1" cy="250.5" r=".25"/>
<circle cx="175.5" cy="258.7" r=".25"/>
</g>
<!-- layer: Tweak Trail (ISO) -->
<g fill="none" stroke="#000" stroke-width=".3">
<path d="M304.9 121.7v9.3l9-4.3M317.9 126.9l-3.2 1.6M319.3 130.6l-.7 .3M337 139.5l-9 5.1M344.4 139.8l-12.7 7.4M349.3 137l.5-.3-.5 .3M358.7 126.9l-13.4 7.8M275.1 151.6l-13.4 7.8M279.3 159.2l-.6 .3M292.7 156.1l-.3 .2M292.7 145.2l-.3 .1M293.9 140.8l-10.9 6.3"/>
<path d="M295.2 150.9l-11.7 6.8M295.4 154.8l-2 1M295.4 143.9l-2 1M297.5 148.6l-14 8.2M307 157.6l-27.7 16M308.2 156.9l-.1 .1M309.3 156.3l-.3 .1M309.3 154.8l-.2 .1M309.7 154.7l-1 .4M314 157.5l-.7 .3M316.7 151.2h-.2M322.3 153.4l-1.1 .5"/>
<path d="M326.1 156.6l-.1 .1M331.5 143.4l-3.5 1.7M334.7 140.8l-6.8 3.3M335.5 148.5l-.9 .4M335.5 140.3l-7.7 3.8M338.5 144.1l-6.7 3.2M344.1 146.2l-6.9 3.4M344.9 154l-.9 .4M344.9 145.8l-7.7 3.7M242.9 170.2l-3.4 1.9 3.4-1.9M254.8 163.4l-8.7 5.1M254.8 174.2l-8.9 5.2"/>
<path d="M271.3 178.2l-.3 .2 .3-.2M275.1 162.5l-5.2 3M309.3 162.9l-.2 .2M309.7 162.9l-1 .4M314 165.6l-.7 .3M318.7 168.4l-.2 .1M319.1 168.3l-.9 .4M319.1 160.1l-.9 .5M360.4 170.2l-8.9 4.3 8.9 5.1M242.8 181.2l-3.6 2 3.6-2"/>
</g>
<!-- layer: Symbol (ISO) -->
<g fill="none" stroke="#000" stroke-width=".3">
<path d="M205.9 23.4v-6.3h195.5v6.3M205.9 23.4h195.5v6.4M205.9 23.4v57.2h195.5v-50.8M205.9 29.8h195.5M205.9 36.1h195.5M221 23.4v57.2M235.6 23.4v57.2M286.4 23.4v57.2M205.9 42.5h195.5M205.9 48.8h195.5M205.9 55.2h195.5M205.9 61.5h195.5"/>
<path d="M205.9 67.9h195.5M205.9 74.2h195.5M321.1 105l6 38.3M334.5 104.5l.8 44.6M358.6 115.8l.6 .8-2.3 1.1zM368.4 109.5l-11.5 8.2M266.4 133.5l16 13.2M280.8 144.7l1.6 2-2.2-1.2zM326.2 140.9l1-.1-.1 2.5zM334.7 146.7h1l-.4 2.4zM348.5 157l2.5-.6v1zM371.5 156.9l-23 .1"/>
<path d="M374.5 182.2l2.5-.5v1zM374.5 182.2h13.1M318.6 217.5l2.6-.5v1zM318.6 217.5l23.2 .2"/>
<circle cx="320.2" cy="99.8" r="5.2"/>
<circle cx="334.4" cy="99.3" r="5.2"/>
<circle cx="372.6" cy="106.4" r="5.2"/>
<circle cx="262.3" cy="130.2" r="5.2"/>
<circle cx="376.7" cy="156.9" r="5.2"/>
<circle cx="392.8" cy="182.3" r="5.2"/>
<circle cx="347" cy="217.8" r="5.2"/>
</g>
<!-- layer: Border (ISO) -->
<g fill="none" stroke="#000" stroke-width=".7">
<path d="M70 6.1v3.9M140 6.1v3.9M210 0v10l-2.9-4.9h5.8l-2.9 4.9 2.9-4.9M280 6.1v3.9M350 6.1v3.9M6.1 74.3h3.9M410 74.3h3.9M0 148.5h10l-5-2.8v5.7l5-2.9-5 2.9M420 148.5h-10l5-2.8v5.7l-5-2.9 5 2.9M6.1 222.8h3.9M410 222.8h3.9M10 287.1v-277.1h400v277.1h-400h400"/>
<path d="M70 287.1v3.8M140 287.1v3.8M212.9 292l-2.9-4.9 2.9 4.9h-5.8l2.9-4.9v9.9M280 287.1v3.8M350 287.1v3.8"/>
</g>
<!-- layer: Title (ISO) -->
<g fill="none" stroke="#000" stroke-width=".51">
<path d="M220 231.8h190v55.3h-190zM274.6 231.8v55.3M300.6 231.8v38.3M318.8 238.6h91.2M318.8 231.8v55.3M372.4 231.8v6.8M220 253h98.8M220 257.3h98.8M220 248.8h190M227.8 248.8v38.3M253.8 248.8v38.3M266.8 248.8v38.3"/>
<path d="M285 248.8v17M220 261.5h98.8M220 265.8h98.8M220 270.1h190M220 274.3h54.6M220 278.6h54.6M394.2 278.6h15.8M394.2 270.1v12.7M220 282.8h190M364.4 282.8v4.3"/>
</g>
<!-- layer: Symbol (ISO) -->
<g fill="#000">
<path d="M358.6 115.8l.6 .8-2.3 1.1z" fill-rule="evenodd"/>
<path d="M280.8 144.7l1.6 2-2.2-1.2z" fill-rule="evenodd"/>
<path d="M326.2 140.9l1-.1-.1 2.5z" fill-rule="evenodd"/>
<path d="M334.7 146.7h1l-.4 2.4z" fill-rule="evenodd"/>
<path d="M348.5 157l2.5-.6v1z" fill-rule="evenodd"/>
<path d="M374.5 182.2l2.5-.5v1z" fill-rule="evenodd"/>
<path d="M318.6 217.5l2.6-.5v1z" fill-rule="evenodd"/>
</g>
<!-- layer: Centerline (ISO) -->
<g fill="none" stroke="#000" stroke-width=".3">
<path d="M75.5 25.3v6.7M75.5 33.5v1.5M75.5 36.5v4.2M75.5 42.1v1.6M75.5 45.1v4.2M75.5 50.8v1.5M75.5 53.8v4.2M75.5 59.5v1.5M88 59.5h7M96.5 59.5h1.5M99.5 59.5h4.4M105.4 59.5h1.5"/>
<path d="M108.5 59.5h4.4M114.4 59.5h1.5M117.4 59.5h4.5M123.3 59.5h1.5M126.3 59.5h4.5M132.3 59.5h1.5M135.3 59.5h4.5M141.2 59.5h1.5M144.2 59.5h4.5M150.2 59.5h1.5M153.2 59.5h4.4M159.1 59.5h1.6"/>
<path d="M162.1 59.5h4.5M168.1 59.5h1.5M171.1 59.5h7M75.5 62.5v4.2M75.5 68.1v1.5M75.5 71.1v4.2M75.5 76.8v1.5M75.5 79.8v4.1M75.5 85.5v1.5M75.5 88.4v4.2M75.5 94.1v1.5M75.5 97.1v4.2"/>
<path d="M75.5 102.8v1.5M75.5 105.8v4.1M75.5 111.4v1.6M75.5 114.4v4.2M75.5 120.1v1.5M75.5 123.1v4.1M75.5 128.8v1.4M75.5 131.7v4.2M75.5 137.4v1.5M75.5 140.4v4.2M75.5 146v1.6M75.5 149.1v4.1"/>
<path d="M75.5 154.7v1.5M75.5 157.7v4.1M75.5 163.4v1.5M75.5 166.4v4.1M75.5 172v1.5M75.5 175.1v4.1M75.5 180.7v1.5M75.5 183.7v6.7M54.5 243.8h5.6M61.7 243.8h1.5M64.6 243.8h5.7M71.8 243.8h1.5"/>
<path d="M74.8 243.8h5.6M81.9 243.8h1.5M84.9 243.8h10.1M96.5 243.8h1.5M99.5 243.8h4.4M105.4 243.8h1.5M108.5 243.8h4.4M114.4 243.8h1.5M117.4 243.8h4.5M123.3 243.8h1.5M126.3 243.8h4.5M132.3 243.8h1.5"/>
<path d="M135.3 243.8h4.5M141.2 243.8h1.5M144.2 243.8h4.5M150.2 243.8h1.5M153.2 243.8h4.4M159.1 243.8h1.6M162.1 243.8h4.5M168.1 243.8h1.5M171.1 243.8h7"/>
</g>
<!-- layer: Dimension (ISO) -->
<g fill="none" stroke="#000" stroke-width=".3">
<path d="M90.6 19.4v7.6M175.5 19.4v24.3M36.8 27.9h24.4M40 27.9l.5 2.4h-.9zM40 27.9v159.9M90.6 22.5l2.4-.5v1zM90.6 22.5h84.9M173 22l2.5 .5-2.5 .5zM178.8 59.5h18.4M194.1 59.5l.5 2.5h-1.1zM194.1 59.5v128.3M175.5 75.4v128.1"/>
<path d="M36.8 187.8h24.4M39.6 185.3h.9l-.5 2.5zM75.5 191.1v12.4M91.3 187.8h105.9M173 199.8l2.5 .5-2.5 .5zM193.5 185.3h1.1l-.5 2.5zM75.5 200.3l2.5-.5v1zM75.5 200.3h100"/>
</g>
<g fill="#000">
<path d="M40 27.9l.5 2.4h-.9z" fill-rule="evenodd"/>
<path d="M90.6 22.5l2.4-.5v1z" fill-rule="evenodd"/>
<path d="M173 22l2.5 .5-2.5 .5z" fill-rule="evenodd"/>
<path d="M194.1 59.5l.5 2.5h-1.1z" fill-rule="evenodd"/>
<path d="M39.6 185.3h.9l-.5 2.5z" fill-rule="evenodd"/>
<path d="M75.5 200.3l2.5-.5v1z" fill-rule="evenodd"/>
<path d="M193.5 185.3h1.1l-.5 2.5z" fill-rule="evenodd"/>
<path d="M173 199.8l2.5 .5-2.5 .5z" fill-rule="evenodd"/>
</g>
<g font-size="7.7">
<text x="319.8" y="261.4">Proj. Máq corte perfis</text>
<text x="319.8" y="278.2">Estrutura principal</text>
<text x="399.4" y="276.8">1</text>
</g>
<g font-size="5.4">
<text x="33.8" y="9.6">6</text>
<text x="103.8" y="9.6">5</text>
<text x="173.6" y="9.6">4</text>
<text x="243.8" y="9.6">3</text>
<text x="313.8" y="9.6">2</text>
<text x="384.1" y="9.6">1</text>
<text x="129.7" y="20.9">170</text>
<text x="290.9" y="22">PARTS LIST</text>
<text x="208.7" y="28.4">ITEM</text>
<text x="224" y="28.4">QTY</text>
<text x="245.8" y="28.4">PART NUMBER</text>
<text x="330.6" y="28.4">DESCRIPTION</text>
<text x="212.5" y="34.7">1</text>
<text x="227.5" y="34.7">1</text>
<text x="236.5" y="34.7">10025-066060X1000</text>
<text x="287.3" y="34.7">10025-Aluminium profiles 60x60 light Type I</text>
<text x="6.5" y="38.9">D</text>
<text x="212.2" y="41.1">2</text>
<text x="227.5" y="41.1">1</text>
<text x="236.5" y="41.1">10025-066060</text>
<text x="287.3" y="41.1">10025-Aluminium profiles 60x60 light Type I</text>
<text x="410.8" y="38.9">D</text>
<text x="212.2" y="47.4">3</text>
<text x="227.1" y="47.4">2</text>
<text x="236.5" y="47.4">10300-06606011</text>
<text x="287.3" y="47.4">10300-End caps Type B and Type I</text>
<text x="212" y="53.8">4</text>
<text x="227.1" y="53.8">6</text>
<text x="236.5" y="53.8">10449-2050</text>
<text x="287.3" y="53.8">10449-Profile slider</text>
<text x="212.2" y="60.1">5</text>
<text x="227.1" y="60.1">2</text>
<text x="236.5" y="60.2">Fixação tipo tê</text>
<text x="212.2" y="66.5">6</text>
<text x="226.2" y="66.5">12</text>
<text x="236.5" y="66.5">ISO 7089 - 5</text>
<text x="287.3" y="66.5">Plain washers - Normal series - Product grade A</text>
<text x="212.2" y="72.8">7</text>
<text x="227.1" y="72.8">8</text>
<text x="236.5" y="72.8">ISO 4034 - M5</text>
<text x="287.3" y="72.8">Hexagon nuts - Product grade C</text>
<text x="212.2" y="79.2">8</text>
<text x="226.9" y="79.2">4</text>
<text x="236.5" y="79.2">07810_1_klemmhebel40</text>
<text x="287.3" y="79.2">07810_1_klemmhebel40</text>
<text x="319" y="101.5">7</text>
<text x="333.2" y="101">6</text>
<text x="6.6" y="113.1">C</text>
<text x="38.4" y="111.5" transform="rotate(-90 38.4 111.5)">320</text>
<text x="371.4" y="108.1">5</text>
<text x="410.9" y="113.1">C</text>
<text x="260.9" y="131.9">4</text>
<text x="375.5" y="158.7">2</text>
<text x="191.4" y="167.1" transform="rotate(-90 191.4 167.1)">Ajustar de acordo com o perfil a cortar</text>
<text x="391.7" y="184">3</text>
<text x="6.5" y="187.4">B</text>
<text x="410.8" y="187.4">B</text>
<text x="121.9" y="198.7">200</text>
<text x="346.1" y="219.6">1</text>
<text x="6.3" y="261.7">A</text>
<text x="410.6" y="261.7">A</text>
<text x="33.8" y="290.9">6</text>
<text x="103.8" y="290.9">5</text>
<text x="173.6" y="290.9">4</text>
<text x="243.8" y="290.9">3</text>
<text x="313.8" y="290.9">2</text>
<text x="384.1" y="290.9">1</text>
</g>
<text font-size="3.9" x="400.1" y="282">A3</text>
<g font-size="3">
<text x="286" y="256.3">10/06/2023</text>
<text x="290" y="252">Date</text>
<text x="301.6" y="256.3">GT/CB/FG</text>
<text x="306.6" y="252">Name</text>
</g>
<g font-size="2.3">
<text x="275.6" y="256.3">Drawn</text>
<text x="275.6" y="260.5">Checked</text>
<text x="275.6" y="264.8">Standard</text>
<text x="221.4" y="285.7">State</text>
<text x="237.1" y="285.4">Changes</text>
<text x="258.2" y="285.7">Date</text>
<text x="268.4" y="285.7">Name</text>
</g>
</svg>
